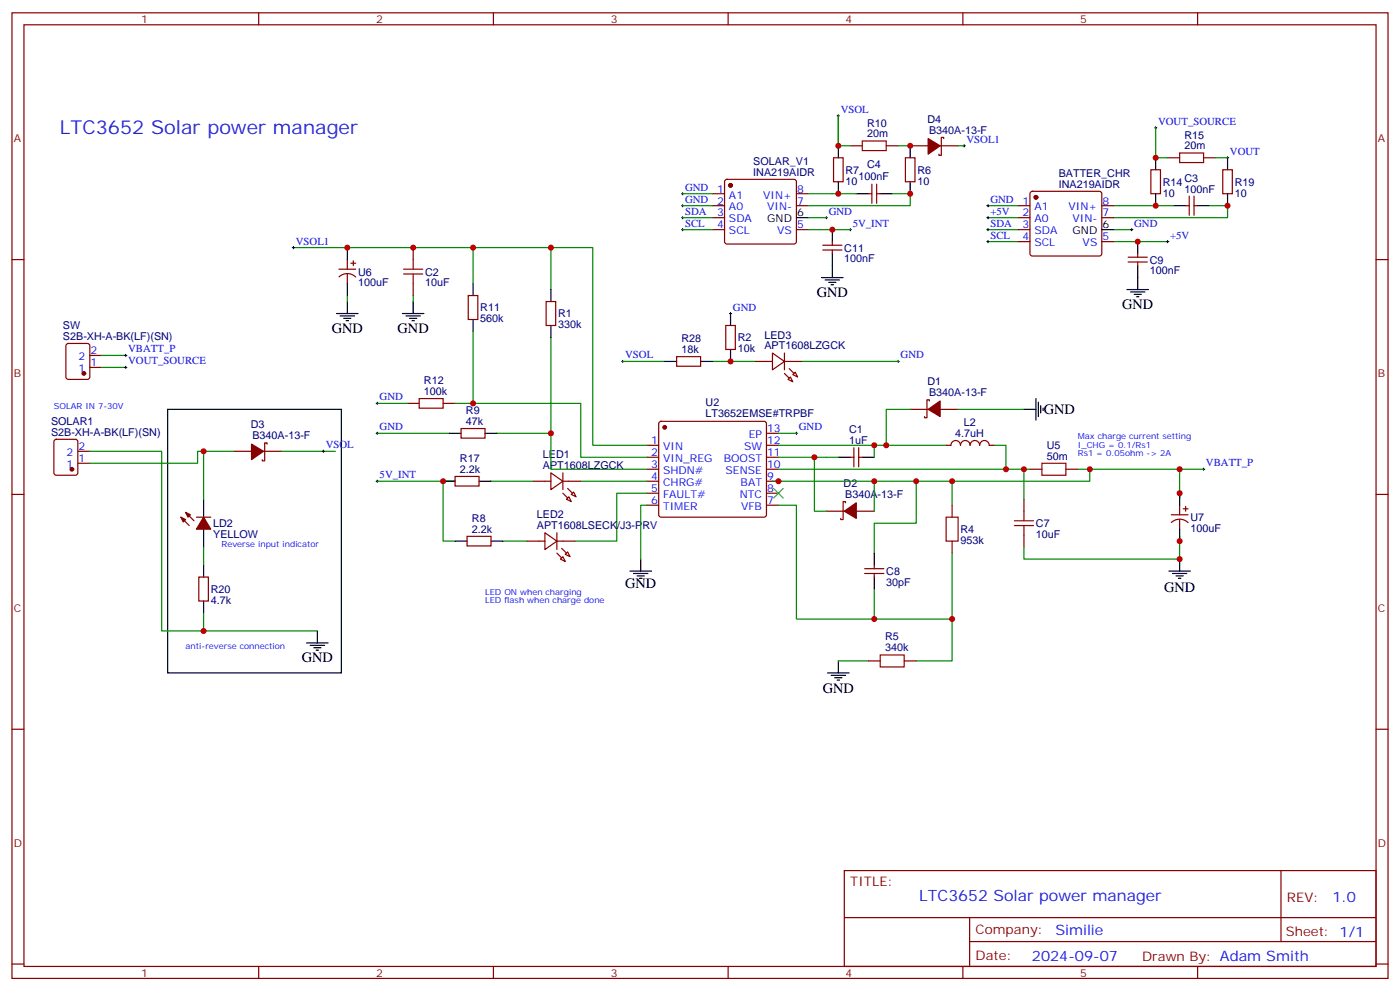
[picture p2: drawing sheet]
<svg xmlns="http://www.w3.org/2000/svg" width="412mm" height="292mm" viewBox="0 0 412 292" stroke-linecap="round" stroke-linejoin="round" font-family="sans-serif">
<g fill="none" stroke="#870000" stroke-width=".35">
<path d="M3.5 3.8h405.4v284.3h-405.4zM7.1 7.3h398.2v277.3h-398.2zM76.2 3.8v3.5M145.3 3.8v3.5M214.5 3.8v3.5M283.6 3.8v3.5M352.8 3.8v3.5M209.9 57h3.5M213.7 53l.4-.2h19.8l.5 .2 .2 .5v17.7l-.2 .5-.5 .2h-19.8l-.5-.3-.2-.4v-17.7zM234.6 57h3.5M245.5 46.5h2.9v7h-2.9zM250.5 42.9h3.5"/>
<path d="M255.8 57h1M256.8 54.2v5.7M258.2 57h1.1M258.2 54.2v5.7M261.1 42.9h3.5M266.7 46.5h2.8v7h-2.8zM268.1 42.9h5.3M276.9 42.9h5.3M278 40.8v-.3h-.7v5.3h-.7v-.4M303.6 56.5l.5-.2h19.7l.5 .2 .3 .5v17.7l-.3 .5-.5 .2h-19.7l-.5-.2-.2-.5v-17.7zM339 50h2.8v7h-2.8zM344 46.5h3.5"/>
<path d="M350.3 57.7v5.7M351.7 57.7v5.7M354.5 46.5h3.6M360.2 50h2.8v7h-2.8zM3.5 76.4h3.6M99.8 79.3h5M102.3 76.4v2.9M103.4 77.5h1.4M104.1 76.8v1.4M121.7 72.9v3.5M209.9 60.6h3.5M209.9 64.1h3.5"/>
<path d="M209.9 67.6h3.5M234.6 60.6h3.5M234.6 67.6h3.5M242.4 72.2h5.6M242.4 73.6h5.6M245.2 71.2v1M245.2 73.6v1.1M299.9 60.6h3.5M299.9 64.1h3.5M299.9 67.6h3.5M299.9 71.2h3.5M324.6 60.6h3.5"/>
<path d="M324.6 64.1h3.5M324.6 71.2h3.5M332.3 75.7h5.7M332.3 77.2h5.7M335.1 74.7v1M335.1 77.2v1M349.2 60.6h1.1M351.7 60.6h1.1M405.3 76.4h3.6M99.9 81.5a3.5 3.5 0 0 1 4.9 .1M102.3 80.7v2.8M121.7 83.5v3.5"/>
<path d="M137.9 87h2.9v7.1h-2.9zM160.9 88.8h2.8v7h-2.8zM213.8 95.8h2.8v7.1h-2.8zM19.6 101.3l.5-.2h5.7l.6 .5 .1 9.4-.5 .7h-5.9l-.6-.4-.1-9.5zM26.5 108.2h3.5M26.5 104.7h3.5M119.9 118.8h3.6M130.5 118.8h3.6M199.3 105h7.1v2.8h-7.1zM222.2 106.4h5.3M227.5 104l3.6 2.4-3.6 2.5zM231.1 106.4h5.3"/>
<path d="M231.1 104v4.9M232.1 111.7l.7-.7 .7 1.4zM233.5 110.3l.7-.7 .7 1.4zM273.8 118.1v-.4h-.8v5.3h-.7v-.3M16.1 129.6l.5-.2h5.6l.7 .4v9.4l-.4 .7h-5.9l-.7-.4v-9.4zM22.9 132.9h3.6M22.9 136.4h3.6M68.8 132.9h5.3M77.6 132.9h5.3M78.7 130.8v-.4h-.7v5.3h-.7v-.3M135.8 126.2h7.1v2.8h-7.1zM162.3 139.2l3.5 2.5-3.5 2.5z"/>
<path d="M165.8 139.2v5M190.5 138.2h3.5M190.5 131.1h3.5M190.5 134.7h3.5M194.3 124.3l.4-.2h30.4l.5 .2 .2 .5v26.8l-.3 .5-.4 .2h-30.4l-.5-.2-.2-.5v-26.8zM225.8 138.2h3.5M225.8 131.1h3.5M225.8 134.7h3.5M225.8 127.6h3.5M250.5 134.7h1M251.5 131.8v5.7M252.9 134.7h1.1"/>
<path d="M252.9 131.8v5.7M268.1 120.5h5.3M276.9 120.5h5.3M278.7 131.1h1.4a1.41 1.41 0 0 1 1.4-1.4 1.41 1.41 0 0 1 1.4 1.4 1.41 1.41 0 0 1 1.4-1.4 1.41 1.41 0 0 1 1.5 1.4 1.41 1.41 0 0 1 1.4-1.4 1.41 1.41 0 0 1 1.4 1.4 1.41 1.41 0 0 1 1.4-1.4 1.41 1.41 0 0 1 1.4 1.4h1.4M303.4 138.2h3.5M314 138.2h3.5M3.5 145.6h3.6M53.3 152.3l2.4 2.5M54.7 150.9l2.4 2.5M57.9 152.3h4.2M134.1 140.3h7v2.8h-7zM137.6 157.9h7v2.9h-7z"/>
<path d="M155.2 159.3h5.3M157 141.7h5.3M160.5 156.9l3.5 2.4-3.5 2.5zM164 159.3h5.3M164 156.9v4.9M165.8 141.7h5.3M166.9 147l.7-.7 .7 1.4zM168.3 145.6l.7-.7 .7 1.4zM190.5 141.7h3.5M190.5 145.2h3.5M190.5 148.8h3.5M225.8 141.7h3.5"/>
<path d="M225.8 145.2h3.5M225.8 148.8h3.5M243.4 150.5h5.3M249.1 148.1v-.4h-.7v5.3h-.8v-.4M252.2 150.5h5.3M280.5 148.8v3.5M280.5 159.3v3.6M301.6 147v3.5M301.6 157.6v3.5M345 151.6h5M345.1 153.9a3.5 3.5 0 0 1 4.9 0M347.5 148.8v2.8"/>
<path d="M347.5 153v2.8M348.5 149.8h1.5M349.2 149.1v1.4M405.3 145.6h3.6M58.6 169.9h2.8v7.1h-2.8zM165.1 164.6l.7-.7 .7 1.4zM166.5 163.2l.7-.7 .7 1.4zM254.7 168.9h5.6M254.7 167.5h5.6M257.5 166.4v1.1M257.5 168.9v1M255.8 194.6h3.5"/>
<path d="M266.3 194.6h3.6M3.5 214.7h3.6M405.3 214.7h3.6M248.7 256.4h156.6v28.2h-156.6zM377.3 256.4v20.9M248.7 270.2h156.5M285.6 277.3h119.6M285.6 270.2v14.1M3.5 283.9h3.6M76.2 284.6v3.5M145.3 284.6v3.5M214.5 284.6v3.5"/>
<path d="M283.6 284.6v3.5M352.8 284.6v3.5M405.3 283.9h3.6"/>
</g>
<g fill="none" stroke="#a10000" stroke-width=".35">
<path d="M254 41.5h7.1v2.8h-7.1zM347.5 45h7v2.9h-7zM118.9 79.3h5.6M121.7 76.4v2.9M118.9 80.7h5.6M121.7 80.7v2.8M123.5 117.4h7v2.8h-7zM306.9 136.4h7.1v3.5h-7.1zM278.7 152.3h3.5v7h-3.5zM298.8 154.8h5.6M298.8 153.4h5.6M301.6 150.5v2.9"/>
<path d="M301.6 154.8v2.8M259.3 192.9h7v3.5h-7z"/>
</g>
<g fill="#870000" stroke="#870000" stroke-width=".35">
<path d="M74.1 130.8l3.5 2.1-3.5 2.5z"/>
<path d="M248.7 150.5l3.5-2.4v4.5z"/>
<path d="M273.4 120.5l3.5-2.4v4.6z"/>
<path d="M60 152.3l2.1 3.5h-4.2z"/>
<path d="M54.7 150.9l1.4 .7-.7 .7z"/>
<path d="M53.3 152.3l1.4 .7-.7 .7z"/>
<path d="M165.5 161.5l1.4 1.4z"/>
<path d="M164 162.9l1.5 1.4z"/>
<path d="M167.2 143.8l1.4 1.4z"/>
<path d="M165.8 145.2l1.4 1.4z"/>
<path d="M232.5 108.5l1.4 1.5z"/>
<path d="M231.1 110l1.4 1.4z"/>
<path d="M273.4 40.8l3.5 2.1-3.5 2.5z"/>
<circle cx="195.8" cy="125.8" r=".53"/>
<circle cx="21.2" cy="138.2" r=".53"/>
<circle cx="215.2" cy="54.6" r=".53"/>
<circle cx="24.7" cy="110" r=".53"/>
<circle cx="305.2" cy="58.1" r=".53"/>
</g>
<path d="M227.9 143.8l2.8 2.8M230.7 143.8l-2.8 2.8" fill="none" stroke="#3c3" stroke-width=".35"/>
<g fill="none" stroke="#008700" stroke-width=".35">
<path d="M340.4 37.6v8.9h3.6M201.1 57h8.8M238.1 57h14.1M246.9 42.9v-8.8v8.8h3.6M262.8 57h5.3v3.6h-30M264.6 42.9h3.5M282.2 42.9h1.8M358.1 46.5h3.5M86.4 72.9h88.2v58.2h15.9M139.3 72.9v10.6M162.3 72.9v12.4M201.1 67.6h8.8"/>
<path d="M201.1 64.1h8.8M201.1 60.6h8.8M238.1 67.6h12.4M238.1 64.1h5.3M291 67.6h8.9M291 64.1h8.9M291 60.6h8.9M291 71.2h8.9M328.1 67.6h5.3M328.1 60.6h17.6M328.1 71.2h15.9M356.3 60.6h5.3v3.5h-33.5"/>
<path d="M102.3 87v1.8M121.7 87v1.8M139.3 97.6v21.2M162.3 99.4v38.8h28.2M30 108.2h7M30 104.7h7M111.1 118.8h8.8M134.1 118.8h37v15.9h19.4M183.4 106.4h12.4M209.9 106.4h12.3M236.4 106.4h28.2M26.5 132.9h21.1v52.9h45.9"/>
<path d="M60 132.9v14.1M68.8 132.9h-10.6v3.5h-31.7M82.9 132.9h15.9M111.1 127.6h21.2M146.4 127.6h15.9M229.3 134.7h17.6M229.3 127.6h5.3M239.9 134.7v15.8h3.5M257.5 131.1v3.6M261.1 131.1h17.6M268.1 120.5h-7v10.6h-31.8M282.2 120.5h19.4"/>
<path d="M292.8 131.1h3.5v7.1h-67M296.3 138.2h7.1M301.6 138.2v8.8M317.5 138.2h3.5v3.5h-93.5M321 138.2h26.5v8.8M347.5 138.2h7M111.1 141.7h23h-3.6v17.6h3.6M144.6 141.7h12.4M148.2 159.3h7M171.1 141.7h19.4M190.5 145.2h-8.8v14.1h-12.4M190.5 148.8h-1.8v15.8"/>
<path d="M229.3 148.8h5.3v33.5h45.9M257.5 141.7v8.8M269.9 141.7v12.4h-12.4v8.8M280.5 141.7v7.1M347.5 157.6v7h-45.9v-3.5M60 161.1v5.3M257.5 173.5v8.8M280.5 162.9v31.7h-10.6M60 180.5v5.3M246.9 194.6h8.9"/>
</g>
<g fill="none" stroke="#000" stroke-width=".35">
<path d="M246.9 42.9v3.6M246.9 53.5v3.5M252.2 57h3.6M259.3 57h3.5M268.1 42.9v3.6M268.1 53.5v3.5M340.4 46.5v3.5M340.4 57v3.6M361.6 46.5v3.5M361.6 57v3.6M102.3 72.9v3.5M234.6 64.1h3.5"/>
<path d="M245.2 67.6v3.6M245.2 74.7v7M324.6 67.6h3.5M335.1 71.2v3.5M335.1 78.2v7.1M345.7 60.6h3.5M352.8 60.6h3.5M99.1 92.3h6.4M100.2 93h4.2M101.2 93.7h2.2M102 94.4h.7M102.3 83.5v3.5"/>
<path d="M102.3 88.8v3.5M118.5 92.3h6.4M119.6 93h4.2M120.6 93.7h2.2M121.4 94.4h.7M121.7 88.8v3.5M139.3 83.5v3.5M139.3 94.1v3.5M162.3 85.3v3.5M162.3 95.8v3.6M215.2 92.3v3.5M242 81.7h6.4"/>
<path d="M243.1 82.4h4.2M244.1 83.1h2.1M244.8 83.9h.7M332 85.3h6.3M333 86h4.3M334.1 86.7h2.1M334.8 87.4h.7M195.8 106.4h3.5M206.4 106.4h3.5M215.2 102.9v3.5M305.2 117.4v6.3M305.9 118.4v4.3"/>
<path d="M306.6 119.5v2.1M49.4 120.5h51.1v77.7h-51.1zM132.3 127.6h3.5M142.9 127.6h3.5M246.9 134.7h3.6M254 134.7h3.5M301.6 120.5h3.6M307.3 120.2v.7M60 147v5.3M60 155.8v5.3M130.5 141.7h3.6M134.1 159.3h3.5"/>
<path d="M141.1 141.7h3.5M144.6 159.3h3.6M347.5 145.2v3.6M347.5 155.8v3.5M60 166.4v3.5M60 177v3.5M185.6 168.2h6.3M186.6 168.9h4.3M187.7 169.6h2.1M188.4 170.3h.7M188.7 164.6v3.6M257.5 162.9v3.5"/>
<path d="M257.5 169.9v3.6M344.3 168.2h6.4M345.4 168.9h4.2M346.4 169.6h2.1M347.1 170.3h.7M347.5 164.6v3.6M90.3 189.3h6.4M91.4 190h4.2M92.4 190.7h2.1M93.1 191.5h.7M93.5 185.8v3.5M243.8 198.2h6.3"/>
<path d="M244.8 198.9h4.3M245.9 199.6h2.1M246.9 194.6v3.6M246.6 200.3h.7"/>
</g>
<g fill="none" stroke="#000" stroke-width=".29">
<path d="M246.6 34.1h.7M246.9 33.8v.7M340.1 37.6h.7M340.4 37.3v.7M200.7 57h.7M201.1 56.7v.7M283.6 42.9h.7M284 42.6v.7M361.2 46.5h.7M361.6 46.1v.7M86.1 72.9h.7M86.4 72.6v.7"/>
<path d="M200.7 64.1h.7M200.7 67.6h.7M200.7 60.6h.7M201.1 60.2v.7M201.1 63.7v.8M201.1 67.3v.7M243.1 64.1h.7M243.4 63.7v.8M250.1 67.6h.7M250.5 67.3v.7M290.7 64.1h.7M290.7 67.6h.7"/>
<path d="M290.7 60.6h.7M290.7 71.2h.7M291 60.2v.7M291 63.7v.8M291 67.3v.7M291 70.8v.7M333 67.6h.7M333.4 67.3v.7M343.6 71.2h.7M344 70.8v.7M214.8 92.3h.7M215.2 92v.7"/>
<path d="M36.7 104.7h.7M36.7 108.2h.7M37 104.3v.7M37 107.8v.7M110.8 118.8h.7M111.1 118.4v.7M183.1 106.4h.7M183.4 106.1v.7M264.2 106.4h.7M264.6 106.1v.7M94.9 132.9h.7M95.2 132.5v.7"/>
<path d="M110.8 127.6h.7M111.1 127.2v.8M234.2 127.6h.7M234.6 127.2v.8M354.2 138.2h.7M354.5 137.8v.7M110.8 141.7h.7M111.1 141.4v.7"/>
</g>
<g fill="#c00">
<circle cx="229.3" cy="141.7" r=".88"/>
<circle cx="239.9" cy="134.7" r=".88"/>
<circle cx="280.5" cy="141.7" r=".88"/>
<circle cx="257.5" cy="141.7" r=".88"/>
<circle cx="296.3" cy="138.2" r=".88"/>
<circle cx="261.1" cy="131.1" r=".88"/>
<circle cx="257.5" cy="131.1" r=".88"/>
<circle cx="347.5" cy="164.6" r=".88"/>
<circle cx="347.5" cy="138.2" r=".88"/>
<circle cx="321" cy="138.2" r=".88"/>
<circle cx="139.3" cy="118.8" r=".88"/>
<circle cx="245.2" cy="67.6" r=".88"/>
<circle cx="335.1" cy="71.2" r=".88"/>
<circle cx="60" cy="185.8" r=".88"/>
<circle cx="139.3" cy="72.9" r=".88"/>
<circle cx="130.5" cy="141.7" r=".88"/>
<circle cx="301.6" cy="138.2" r=".88"/>
<circle cx="162.3" cy="72.9" r=".88"/>
<circle cx="162.3" cy="127.6" r=".88"/>
<circle cx="60" cy="132.9" r=".88"/>
<circle cx="347.5" cy="159.3" r=".88"/>
<circle cx="347.5" cy="145.2" r=".88"/>
<circle cx="257.5" cy="182.3" r=".88"/>
<circle cx="269.9" cy="141.7" r=".88"/>
<circle cx="280.5" cy="182.3" r=".88"/>
<circle cx="102.3" cy="72.9" r=".88"/>
<circle cx="121.7" cy="72.9" r=".88"/>
<circle cx="215.2" cy="106.4" r=".88"/>
<circle cx="246.9" cy="57" r=".88"/>
<circle cx="268.1" cy="57" r=".88"/>
<circle cx="268.1" cy="42.9" r=".88"/>
<circle cx="340.4" cy="60.6" r=".88"/>
<circle cx="361.6" cy="60.6" r=".88"/>
<circle cx="340.4" cy="46.5" r=".88"/>
<circle cx="246.9" cy="42.9" r=".88"/>
</g>
<text font-size="5.6" fill="#00f" x="17.6" y="39.4">LTC3652 Solar power manager</text>
<text font-size="4.6" fill="#00f" x="270.8" y="265.4">LTC3652 Solar power manager</text>
<g font-size="4.2">
<text x="240.6" y="87.4">GND</text>
<text x="330.6" y="90.9">GND</text>
<text x="97.7" y="98">GND</text>
<text x="117.1" y="98">GND</text>
<text x="307.4" y="121.9">GND</text>
<text x="184.1" y="173.2">GND</text>
<text x="342.9" y="174.2">GND</text>
<text x="88.9" y="195">GND</text>
<text x="242.4" y="204.2">GND</text>
</g>
<g font-size="4.2" fill="#00f">
<text x="392.5" y="265.6">1.0</text>
<text x="310.9" y="275.2">Similie</text>
<text x="304" y="283">2024-09-07</text>
</g>
<g font-size="3.9" fill="#800">
<text x="250.5" y="260.9">TITLE:</text>
<text x="379.1" y="265.6">REV:</text>
<text x="287.4" y="275.1">Company:</text>
<text x="378.7" y="275.8">Sheet: 1/1</text>
<text x="287.4" y="282.8">Date:</text>
<text x="336.4" y="282.9">Drawn By: Adam Smith</text>
</g>
<g font-size="3.2" fill="#800">
<text x="41.6" y="6.8">1</text>
<text x="110.8" y="6.8">2</text>
<text x="179.9" y="6.8">3</text>
<text x="249.1" y="6.8">4</text>
<text x="318.2" y="6.8">5</text>
<text x="4.1" y="41.9">A</text>
<text x="405.9" y="41.9">A</text>
<text x="4.1" y="111">B</text>
<text x="405.9" y="111">B</text>
<text x="4.1" y="180.2">C</text>
<text x="405.9" y="180.2">C</text>
<text x="4.1" y="249.3">D</text>
<text x="405.9" y="249.3">D</text>
<text x="41.6" y="287.6">1</text>
<text x="110.8" y="287.6">2</text>
<text x="179.9" y="287.6">3</text>
<text x="249.1" y="287.6">4</text>
<text x="318.2" y="287.6">5</text>
</g>
<g font-size="3.2" fill="#00f">
<text x="247.6" y="33.2">VSOL</text>
<text x="341.1" y="36.8">VOUT_SOURCE</text>
<text x="284.7" y="42.1">VSOL1</text>
<text x="362.3" y="45.6">VOUT</text>
<text x="201.8" y="56.2">GND</text>
<text x="201.8" y="59.7">GND</text>
<text x="211.2" y="56.7">1</text>
<text x="214.7" y="58.5">A1</text>
<text x="224.8" y="58.5">VIN+</text>
<text x="234.8" y="56.7">8</text>
<text x="291.7" y="59.7">GND</text>
<text x="201.8" y="63.2">SDA</text>
<text x="211.2" y="60.2">2</text>
<text x="211.2" y="63.7">3</text>
<text x="214.7" y="62">A0</text>
<text x="214.7" y="65.5">SDA</text>
<text x="226" y="62">VIN-</text>
<text x="234.8" y="60.2">7</text>
<text x="244.1" y="63.2">GND</text>
<text x="291.7" y="63.2">+5V</text>
<text x="301.2" y="60.2">1</text>
<text x="301.2" y="63.7">2</text>
<text x="304.7" y="62">A1</text>
<text x="304.7" y="65.5">A0</text>
<text x="314.8" y="62">VIN+</text>
<text x="315.9" y="65.5">VIN-</text>
<text x="324.7" y="63.7">7</text>
<text x="324.7" y="60.2">8</text>
<text x="201.8" y="66.7">SCL</text>
<text x="211.2" y="67.3">4</text>
<text x="214.7" y="69">SCL</text>
<text x="229" y="69">VS</text>
<text x="234.8" y="67.3">5</text>
<text x="251.2" y="66.7">5V_INT</text>
<text x="291.7" y="70.3">SCL</text>
<text x="291.7" y="66.7">SDA</text>
<text x="301.2" y="67.3">3</text>
<text x="301.2" y="70.8">4</text>
<text x="304.7" y="69">SDA</text>
<text x="324.7" y="70.8">5</text>
<text x="334.1" y="66.7">GND</text>
<text x="344.7" y="70.3">+5V</text>
<text x="87.1" y="72">VSOL1</text>
<text x="304.7" y="72.6">SCL</text>
<text x="318.9" y="72.6">VS</text>
<text x="215.9" y="91.4">GND</text>
<text x="23.1" y="106.1">2</text>
<text x="26.6" y="107.8">1</text>
<text x="26.6" y="104.3">2</text>
<text x="37.7" y="103.8">VBATT_P</text>
<text x="37.7" y="107.3">VOUT_SOURCE</text>
<text x="184.1" y="105.6">VSOL</text>
<text x="265.3" y="105.6">GND</text>
<text x="23.1" y="109.6">1</text>
<text x="111.8" y="117.9">GND</text>
<text x="111.8" y="126.7">GND</text>
<text x="191.8" y="130.8">1</text>
<text x="220.5" y="129">EP</text>
<text x="226" y="130.8">12</text>
<text x="226" y="127.2">13</text>
<text x="235.3" y="126.7">GND</text>
<text x="19.6" y="137.8">1</text>
<text x="19.6" y="134.3">2</text>
<text x="23.1" y="136.1">1</text>
<text x="23.1" y="132.5">2</text>
<text x="96" y="132">VSOL</text>
<text x="191.8" y="134.3">2</text>
<text x="191.8" y="137.8">3</text>
<text x="195.3" y="132.5">VIN</text>
<text x="195.3" y="136.1">VIN_REG</text>
<text x="213.2" y="136.1">BOOST</text>
<text x="219.2" y="132.5">SW</text>
<text x="226" y="137.8">10</text>
<text x="226" y="134.3">11</text>
<text x="355.2" y="137.3">VBATT_P</text>
<text x="111.8" y="140.8">5V_INT</text>
<text x="191.8" y="141.4">4</text>
<text x="195.3" y="139.6">SHDN#</text>
<text x="195.3" y="143.1">CHRG#</text>
<text x="213.7" y="139.6">SENSE</text>
<text x="218.2" y="143.1">BAT</text>
<text x="226" y="141.4">9</text>
<text x="191.8" y="144.9">5</text>
<text x="191.8" y="148.4">6</text>
<text x="195.3" y="146.6">FAULT#</text>
<text x="217.9" y="146.6">NTC</text>
<text x="226" y="148.4">7</text>
<text x="226" y="144.9">8</text>
<text x="195.3" y="150.2">TIMER</text>
<text x="218.3" y="150.2">VFB</text>
</g>
<g font-size="3.2" fill="#000080">
<text x="255.4" y="40.5">20m</text>
<text x="255.4" y="37.3">R10</text>
<text x="273.2" y="36.2">D4</text>
<text x="273.7" y="39.4">B340A-13-F</text>
<text x="348.9" y="40.8">R15</text>
<text x="348.9" y="44">20m</text>
<text x="221.9" y="51.8">INA219AIDR</text>
<text x="221.9" y="48.6">SOLAR_V1</text>
<text x="249.1" y="51.2">R7</text>
<text x="252.9" y="52.9">100nF</text>
<text x="255.4" y="49.4">C4</text>
<text x="270.2" y="51.2">R6</text>
<text x="311.9" y="52.1">BATTER_CHR</text>
<text x="348.9" y="53.5">C3</text>
<text x="249.1" y="54.3">10</text>
<text x="270.2" y="54.3">10</text>
<text x="311.9" y="55.3">INA219AIDR</text>
<text x="342.5" y="57.9">10</text>
<text x="342.5" y="54.7">R14</text>
<text x="348.9" y="56.7">100nF</text>
<text x="363.7" y="57.9">10</text>
<text x="363.7" y="54.7">R19</text>
<text x="248.7" y="77.3">100nF</text>
<text x="248.7" y="74.1">C11</text>
<text x="338.7" y="77.6">C9</text>
<text x="105.5" y="81.2">U6</text>
<text x="125.2" y="81.2">C2</text>
<text x="338.7" y="80.8">100nF</text>
<text x="105.5" y="84.3">100uF</text>
<text x="125.2" y="84.3">10uF</text>
<text x="141.5" y="94.9">560k</text>
<text x="141.5" y="91.7">R11</text>
<text x="164.4" y="93.5">R1</text>
<text x="18.6" y="100.1">S2B-XH-A-BK(LF)(SN)</text>
<text x="18.6" y="96.9">SW</text>
<text x="164.4" y="96.6">330k</text>
<text x="200.7" y="100.8">R28</text>
<text x="217.3" y="100.5">R2</text>
<text x="225.2" y="99.7">LED3</text>
<text x="200.7" y="104">18k</text>
<text x="217.3" y="103.7">10k</text>
<text x="225.2" y="102.9">APT1608LZGCK</text>
<text x="124.9" y="113.1">R12</text>
<text x="273.2" y="113.4">D1</text>
<text x="124.9" y="116.3">100k</text>
<text x="207.9" y="119.7">U2</text>
<text x="273.7" y="116.7">B340A-13-F</text>
<text x="15" y="125.1">SOLAR1</text>
<text x="137.2" y="125.1">47k</text>
<text x="137.2" y="121.9">R9</text>
<text x="207.9" y="122.9">LT3652EMSE#TRPBF</text>
<text x="283.9" y="125.5">L2</text>
<text x="15" y="128.3">S2B-XH-A-BK(LF)(SN)</text>
<text x="73.9" y="126.1">D3</text>
<text x="74.4" y="129.4">B340A-13-F</text>
<text x="250.1" y="130.8">1uF</text>
<text x="250.1" y="127.6">C1</text>
<text x="281.4" y="128.7">4.7uH</text>
<text x="135.5" y="136">R17</text>
<text x="159.9" y="135">LED1</text>
<text x="308.3" y="135.4">50m</text>
<text x="308.3" y="132.2">U5</text>
<text x="135.5" y="139.2">2.2k</text>
<text x="159.9" y="138.2">APT1608LZGCK</text>
<text x="248.5" y="143.4">D2</text>
<text x="249" y="146.6">B340A-13-F</text>
<text x="62.8" y="155.2">LD2</text>
<text x="139" y="153.6">R8</text>
<text x="158.2" y="155.8">APT1608LSECK/J3-PRV</text>
<text x="158.2" y="152.6">LED2</text>
<text x="305.2" y="155.3">C7</text>
<text x="350.7" y="153.5">U7</text>
<text x="62.8" y="158.4">YELLOW</text>
<text x="139" y="156.9">2.2k</text>
<text x="282.9" y="160.1">953k</text>
<text x="282.9" y="156.9">R4</text>
<text x="305.2" y="158.4">10uF</text>
<text x="350.7" y="156.6">100uF</text>
<text x="261.1" y="172.5">30pF</text>
<text x="261.1" y="169.3">C8</text>
<text x="62.1" y="177.8">4.7k</text>
<text x="62.1" y="174.7">R20</text>
<text x="260.7" y="191.8">340k</text>
<text x="260.7" y="188.6">R5</text>
</g>
<g font-size="3.2">
<text x="226" y="65.5">GND</text>
<text x="234.8" y="63.7">6</text>
<text x="316" y="69">GND</text>
<text x="324.7" y="67.3">6</text>
</g>
<g font-size="2.5" fill="#00f">
<text x="15.9" y="120.5">SOLAR IN 7-30V</text>
<text x="317.5" y="129.4">Max charge current setting</text>
<text x="317.5" y="131.8">I_CHG = 0.1/Rs1</text>
<text x="317.5" y="134.3">Rs1 = 0.05ohm -&gt; 2A</text>
<text x="65.3" y="161.1">Reverse input indicator</text>
<text x="142.9" y="175.2">LED ON when charging</text>
<text x="142.9" y="177.7">LED flash when charge done</text>
<text x="54.7" y="191.1">anti-reverse connection</text>
</g>
</svg>
